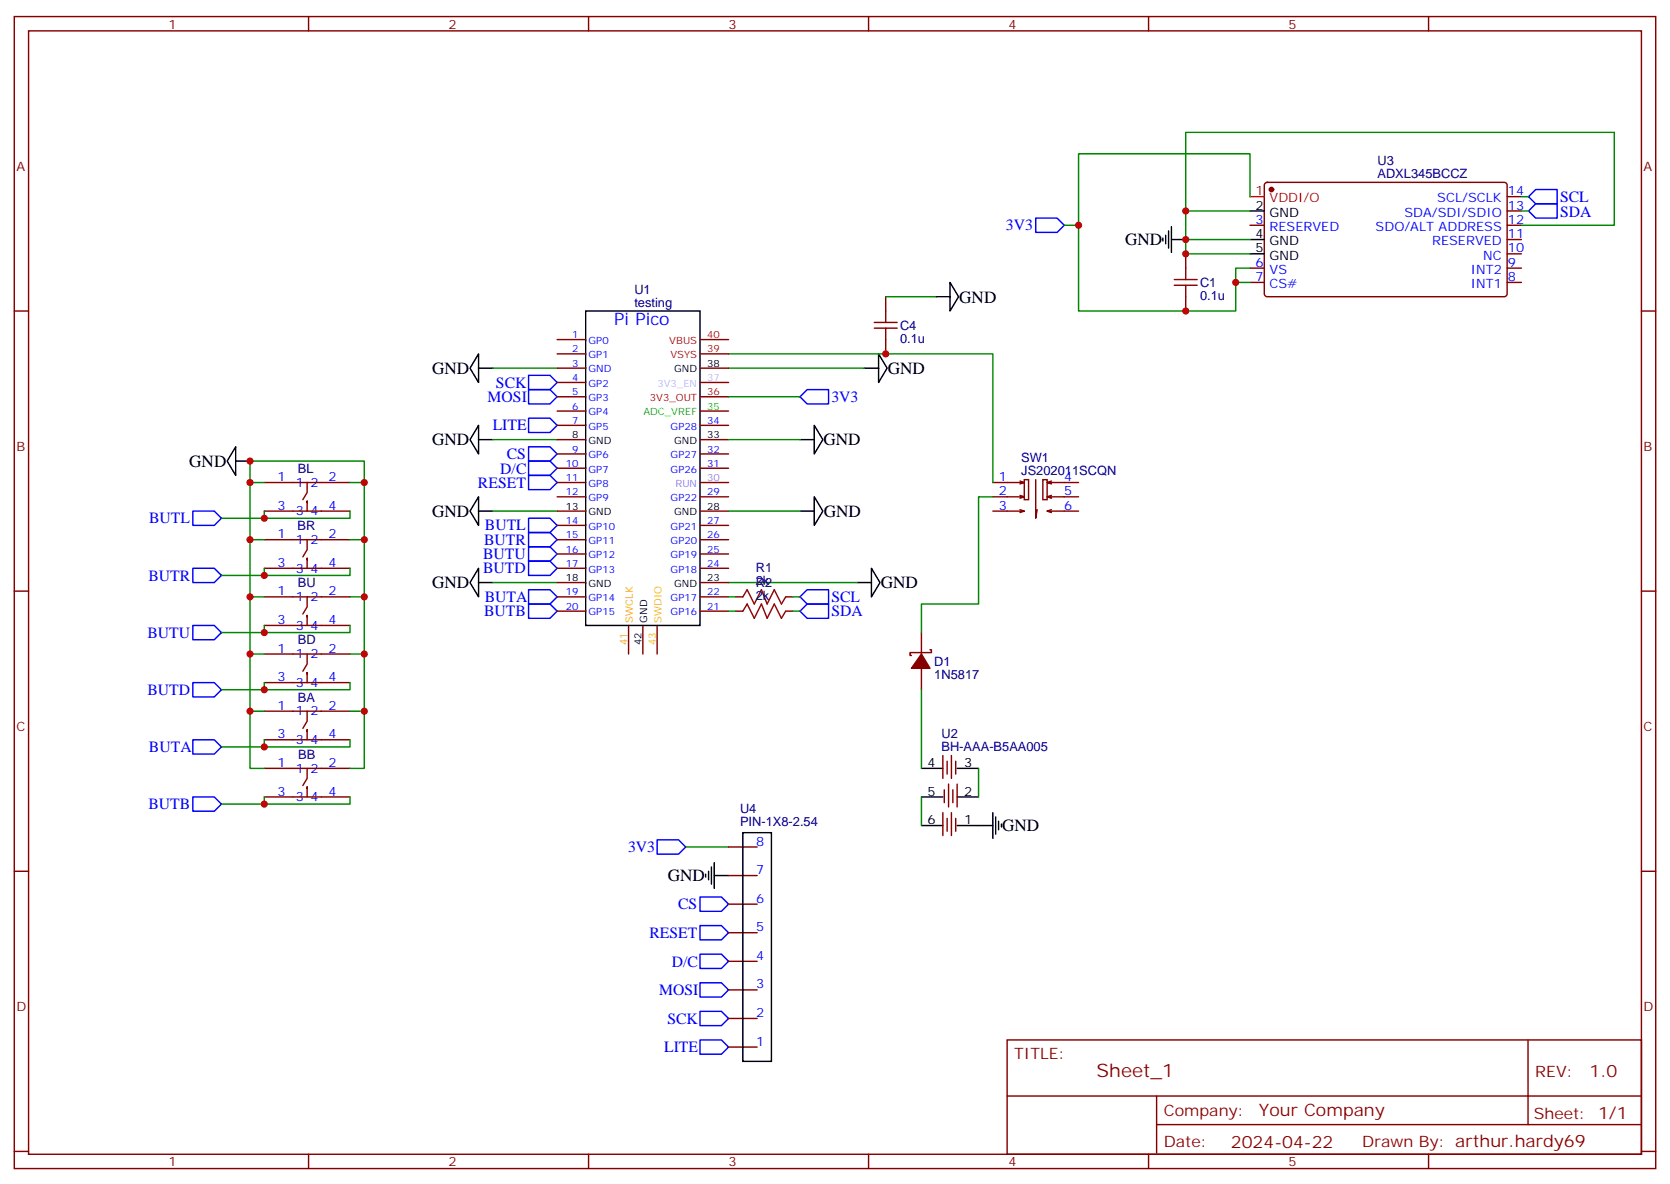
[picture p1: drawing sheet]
<svg xmlns="http://www.w3.org/2000/svg" width="412mm" height="292mm" viewBox="0 0 412 292" stroke-linecap="round" stroke-linejoin="round" font-family="sans-serif">
<g fill="none" stroke="#870000" stroke-width=".35">
<path d="M3.5 4.1h405.4v284.3h-405.4zM7.1 7.6h398.2v277.3h-398.2zM76.2 4.1v3.5M145.3 4.1v3.5M214.5 4.1v3.5M283.6 4.1v3.5M352.8 4.1v3.5M308.7 55.6h3.5M312.4 45.2l.5-.2h58.6a.71 .71 0 0 1 .7 .7v26.8a.76 .76 0 0 1-.7 .7h-58.6a.76 .76 0 0 1-.7-.7v-26.8zM372.2 55.6h3.5M372.2 59.1h3.5M372.2 52.1h3.5"/>
<path d="M372.2 48.5h3.5M3.5 76.8h3.6M215.9 79.6h5.6M218.7 73.2v6.4M292.8 62.7v3.5M292.8 73.2v3.6M308.7 66.2h3.5M308.7 69.7h3.5M372.2 66.2h3.5M372.2 69.7h3.5M372.2 62.7h3.5M405.3 76.8h3.6"/>
<path d="M137.6 83.8h7M137.6 87.3h7M137.6 90.9h7M137.6 94.4h7M137.6 97.9h7M172.9 83.8h7M172.9 87.3h7M172.9 90.9h7M172.9 94.4h7M172.9 97.9h7M215.9 81h5.6M218.7 81v6.3"/>
<path d="M65.3 119.1h21.1M75.8 119.1v2.5l-1 1.7M137.6 119.1h7M137.6 101.5h7M137.6 105h7M137.6 108.5h7M137.6 112h7M137.6 115.6h7M172.9 119.1h7M172.9 101.5h7M172.9 105h7M172.9 108.5h7"/>
<path d="M172.9 112h7M172.9 115.6h7M245.2 119.1h7.7l-1 .4M251.9 118.7l1 .4M252.9 118.4h1.1v4.9h-1.1zM255.8 118.4v9.5l.3-2.1M257.5 118.4h1.1v4.9h-1.1zM259.6 118.7l-1 .4M266.3 119.1h-7.7l1 .4M65.3 126.2h21.1M65.3 133.2h21.1M75.8 124v-.3v2.5"/>
<path d="M75.8 133.2v2.5l-1 1.7M75.8 138.1v-.3v2.5M137.6 126.2h7M137.6 133.2h7M137.6 122.6h7M137.6 129.7h7M137.6 136.7h7M172.9 126.2h7M172.9 133.2h7M172.9 122.6h7M172.9 129.7h7M172.9 136.7h7"/>
<path d="M245.2 122.6h7.7l-1 .4M245.2 126.2h7.7l-1 .3M251.9 122.3l1 .3M251.9 125.8l1 .4M259.6 122.3l-1 .3M259.6 125.8l-1 .4M266.3 122.6h-7.7l1 .4M266.3 126.2h-7.7l1 .3M3.5 145.9h3.6M65.3 140.3h21.1M65.3 147.3h21.1M65.3 154.4h21.1"/>
<path d="M75.8 147.3v2.5l-1 1.8M75.8 152.3v-.4v2.5M137.6 140.3h7M137.6 147.3h7M137.6 143.8h7M137.6 150.8h7M155.2 154.4v7M158.7 154.4v7M162.3 154.4v7M172.9 140.3h7M172.9 147.3h7M172.9 143.8h7"/>
<path d="M172.9 150.8h7M181.7 147.3h1.7M181.7 150.8h1.7M194 147.3h1.8M194 150.8h1.8M227.5 156.1v5.3M405.3 145.9h3.6M65.3 161.4h21.1M65.3 168.5h21.1M65.3 175.5h21.1M75.8 161.4v2.5l-1 1.8M75.8 166.4v-.4v2.5"/>
<path d="M75.8 175.5v2.5l-1 1.8M227.5 165v5.3M229.7 160.4h.3v.7h-5.3v.7h.4M65.3 182.6h21.1M65.3 189.7h21.1M65.3 196.7h21.1M75.8 180.5v-.4v2.5M75.8 189.7v2.4l-1 1.8M75.8 194.6v-.4v2.5M232.8 186.5v5.6M233.2 194.9v3.2M233.9 187.9v3.2"/>
<path d="M234.2 193.5v5.7M234.9 186.5v5.6M235.3 194.9v3.2M236 187.9v3.2M236.4 193.5v5.7M3.5 215.1h3.6M179.9 216.1h7.1M179.9 209.1h7.1M232.8 200.6v5.6M233.9 202v3.2M234.9 200.6v5.6M236 202v3.2"/>
<path d="M405.3 215.1h3.6M179.9 237.3h7.1M179.9 230.2h7.1M179.9 223.2h7.1M179.9 258.4h7.1M179.9 251.4h7.1M179.9 244.3h7.1M248.7 256.7h156.6v28.2h-156.6zM377.3 256.7v20.9M248.7 270.5h156.5M285.6 277.6h119.6M285.6 270.5v14.1"/>
<path d="M3.5 284.2h3.6M76.2 284.9v3.5M145.3 284.9v3.5M214.5 284.9v3.5M283.6 284.9v3.5M352.8 284.9v3.5M405.3 284.2h3.6"/>
</g>
<g fill="none" stroke="#000" stroke-width=".35">
<path d="M287.2 58.8v.7M287.9 58.1v2.1M288.6 57v4.2M289.3 59.1h3.5M289.3 56v6.3M308.7 52.1h3.5M308.7 59.1h3.5M144.6 76.8h28.3v77.6h-28.3zM231.1 73.2h3.5M234.6 69.7l2.1 3.5-2.1 3.6zM308.7 62.7h3.5M118.2 87.3v7.1l-2.1-3.5z"/>
<path d="M118.2 90.9h3.5M213.4 90.9h3.6M217 87.3l2.1 3.6-2.1 3.5zM58.2 110.3v7l-2.1-3.5zM58.2 113.8h3.5M118.2 105v7l-2.1-3.5zM118.2 108.5h3.5M197.6 108.5h3.5M201.1 105l2.1 3.5-2.1 3.5zM118.2 122.6v7.1l-2.1-3.5zM118.2 126.2h3.5M197.6 126.2h3.5"/>
<path d="M201.1 122.6l2.1 3.6-2.1 3.5zM118.2 140.3v7l-2.1-3.5zM118.2 143.8h3.5M211.7 143.8h3.5M215.2 140.3l2.1 3.5-2.1 3.5zM227.5 189.7h5.3M227.5 196.7h5.3M236.4 189.7h5.3M236.4 196.7h5.3M174.3 215.8v.7M175 215.1v2.1M175.7 214v4.2"/>
<path d="M176.4 216.1h3.5M176.4 212.9v6.4M183.4 205.5h7.1v56.5h-7.1zM227.5 203.8h5.3M236.4 203.8h8.8M245.2 200.6v6.3M245.9 201.6v4.3M246.6 202.7v2.1M247.3 203.4v.7"/>
</g>
<g fill="none" stroke="#00f" stroke-width=".35">
<path d="M255.8 53.8h5.3l1.7 1.8-1.7 1.8h-5.3zM377.5 52.1l1.7-1.8h5.3v3.5h-5.3zM377.5 48.5l1.7-1.7h5.3v3.5h-5.3zM130.5 96.2h5.3l1.8 1.7-1.8 1.8h-5.3zM130.5 92.6h5.3l1.8 1.8-1.8 1.8h-5.3zM197.6 97.9l1.7-1.7h5.3v3.5h-5.3zM130.5 117.3h5.3l1.8 1.8-1.8 1.8h-5.3zM130.5 110.3h5.3l1.8 1.7-1.8 1.8h-5.3zM130.5 103.2h5.3l1.8 1.8-1.8 1.8h-5.3zM130.5 113.8h5.3l1.8 1.8-1.8 1.7h-5.3zM47.6 126.2h5.3l1.8 1.7-1.8 1.8h-5.3zM130.5 138.5h5.3l1.8 1.8-1.8 1.7h-5.3z"/>
<path d="M130.5 135h5.3l1.8 1.7-1.8 1.8h-5.3zM130.5 131.4h5.3l1.8 1.8-1.8 1.8h-5.3zM130.5 127.9h5.3l1.8 1.8-1.8 1.7h-5.3zM47.6 140.3h5.3l1.8 1.7-1.8 1.8h-5.3zM47.6 154.4h5.3l1.8 1.7-1.8 1.8h-5.3zM130.5 149.1h5.3l1.8 1.7-1.8 1.8h-5.3zM130.5 145.6h5.3l1.8 1.7-1.8 1.8h-5.3zM197.6 147.3l1.7-1.7h5.3v3.5h-5.3zM197.6 150.8l1.7-1.7h5.3v3.5h-5.3zM47.6 168.5h5.3l1.8 1.8-1.8 1.7h-5.3zM47.6 182.6h5.3l1.8 1.8-1.8 1.7h-5.3zM47.6 196.7h5.3l1.8 1.8-1.8 1.7h-5.3z"/>
<path d="M162.3 207.3h5.3l1.7 1.8-1.7 1.7h-5.3zM172.9 235.5h5.3l1.7 1.8-1.7 1.7h-5.3zM172.9 228.5h5.3l1.7 1.7-1.7 1.8h-5.3zM172.9 221.4h5.3l1.7 1.8-1.7 1.7h-5.3zM172.9 256.7h5.3l1.7 1.7-1.7 1.8h-5.3zM172.9 249.6h5.3l1.7 1.8-1.7 1.8h-5.3zM172.9 242.6h5.3l1.7 1.7-1.7 1.8h-5.3z"/>
</g>
<g fill="none" stroke="#008700" stroke-width=".35">
<path d="M262.8 55.6h3.5M292.8 59.1v3.6h15.9M292.8 52.1v-19.4h105.8v22.9h-22.9M308.7 48.5v-10.5h-42.4v38.8h38.9v-7.1h3.5M308.7 52.1h-15.9v7h15.9M375.7 52.1h1.8M375.7 48.5h1.8M218.7 73.2h12.4M308.7 66.2h-3.5v3.5M121.7 90.9h15.9M179.9 90.9h33.5M179.9 87.3h65.3v31.8"/>
<path d="M179.9 97.9h17.7M61.7 119.1v-5.3h28.3v75.9h-3.6M65.3 119.1h-3.6v14.1h3.6M86.4 119.1h3.6M121.7 108.5h15.9M179.9 108.5h17.7M61.7 133.2v56.5h3.6M65.3 126.2v1.7M86.4 126.2v1.7h-31.7M86.4 133.2h3.6M121.7 126.2h15.9M179.9 126.2h17.7"/>
<path d="M245.2 122.6h-3.5v26.5h-14.2v7M61.7 147.3h3.6M65.3 140.3v1.7M65.3 154.4v1.7M86.4 140.3v1.7h-31.7M86.4 154.4v1.7h-31.7M86.4 147.3h3.6M121.7 143.8h15.9M179.9 143.8h31.8M179.9 147.3h1.8M179.9 150.8h1.8M195.8 147.3h1.8"/>
<path d="M195.8 150.8h1.8M61.7 175.5h3.6M61.7 161.4h3.6M65.3 168.5v1.8M86.4 168.5v1.8h-31.7M86.4 175.5h3.6M86.4 161.4h3.6M227.5 170.3v19.4M65.3 182.6v1.8M65.3 196.7v1.8M86.4 196.7v1.8h-31.7M86.4 182.6v1.8h-31.7"/>
<path d="M227.5 196.7v7.1M241.7 189.7v7M169.3 209.1h10.6"/>
</g>
<g fill="#870000" stroke="#870000" stroke-width=".35">
<path d="M227.5 161.4l2.2 3.6h-4.6z"/>
<circle cx="314" cy="46.8" r=".53"/>
</g>
<path d="M308.7 48.5h3.5" fill="none" stroke="#f00" stroke-width=".35"/>
<path d="M290 70.4h5.6M290 69h5.6M292.8 66.2v2.8M292.8 70.4v2.8M183.4 147.3l1.1-1.7 1.8 3.5 1.7-3.5 1.4 3.5 1.8-3.5 1.8 3.5 1-1.8M183.4 150.8l1.1-1.7 1.8 3.5 1.7-3.5 1.4 3.5 1.8-3.5 1.8 3.5 1-1.8" fill="none" stroke="#a10000" stroke-width=".35"/>
<g fill="#c00">
<circle cx="61.7" cy="133.2" r=".88"/>
<circle cx="61.7" cy="175.5" r=".88"/>
<circle cx="61.7" cy="161.4" r=".88"/>
<circle cx="61.7" cy="147.3" r=".88"/>
<circle cx="61.7" cy="119.1" r=".88"/>
<circle cx="90" cy="119.1" r=".88"/>
<circle cx="90" cy="133.2" r=".88"/>
<circle cx="90" cy="147.3" r=".88"/>
<circle cx="90" cy="161.4" r=".88"/>
<circle cx="90" cy="175.5" r=".88"/>
<circle cx="65.3" cy="142" r=".88"/>
<circle cx="65.3" cy="156.1" r=".88"/>
<circle cx="65.3" cy="170.3" r=".88"/>
<circle cx="65.3" cy="184.4" r=".88"/>
<circle cx="65.3" cy="198.5" r=".88"/>
<circle cx="65.3" cy="127.9" r=".88"/>
<circle cx="61.7" cy="113.8" r=".88"/>
<circle cx="218.7" cy="87.3" r=".88"/>
<circle cx="266.3" cy="55.6" r=".88"/>
<circle cx="292.8" cy="59.1" r=".88"/>
<circle cx="305.2" cy="69.7" r=".88"/>
<circle cx="292.8" cy="76.8" r=".88"/>
<circle cx="292.8" cy="62.7" r=".88"/>
<circle cx="292.8" cy="52.1" r=".88"/>
</g>
<text font-size="4.6" fill="#800" x="270.8" y="265.7">Sheet_1</text>
<g font-size="4.2">
<text x="277.8" y="60.5">GND</text>
<text x="236.9" y="74.7">GND</text>
<text x="106.7" y="92.2">GND</text>
<text x="219.3" y="92.3">GND</text>
<text x="106.7" y="109.9">GND</text>
<text x="203.4" y="109.9">GND</text>
<text x="46.7" y="115.2">GND</text>
<text x="106.7" y="127.5">GND</text>
<text x="203.4" y="127.6">GND</text>
<text x="106.7" y="145.2">GND</text>
<text x="217.5" y="145.2">GND</text>
<text x="247.5" y="205.2">GND</text>
<text x="164.9" y="217.5">GND</text>
</g>
<text font-size="4.2" fill="#00f" x="151.7" y="80.3">Pi Pico</text>
<g font-size="4.2" fill="#800">
<text x="392.5" y="265.9">1.0</text>
<text x="310.9" y="275.5">Your Company</text>
<text x="304" y="283.3">2024-04-22</text>
</g>
<g font-size="3.9" fill="#00f">
<text x="385.2" y="49.8">SCL</text>
<text x="385.2" y="53.4">SDA</text>
<text x="248.4" y="56.9">3V3</text>
<text x="122.5" y="95.6">SCK</text>
<text x="120.4" y="99.2">MOSI</text>
<text x="205.3" y="99.1">3V3</text>
<text x="121.7" y="106.2">LITE</text>
<text x="125.1" y="113.3">CS</text>
<text x="123.5" y="116.9">D/C</text>
<text x="118" y="120.4">RESET</text>
<text x="36.8" y="129.2">BUTL</text>
<text x="119.7" y="130.9">BUTL</text>
<text x="119.3" y="138">BUTU</text>
<text x="119.5" y="134.5">BUTR</text>
<text x="36.6" y="143.3">BUTR</text>
<text x="119.3" y="141.5">BUTD</text>
<text x="119.7" y="148.6">BUTA</text>
<text x="205.3" y="148.6">SCL</text>
<text x="119.5" y="152.1">BUTB</text>
<text x="205.3" y="152.1">SDA</text>
<text x="36.4" y="157.4">BUTU</text>
<text x="36.4" y="171.5">BUTD</text>
<text x="36.8" y="185.6">BUTA</text>
<text x="36.6" y="199.7">BUTB</text>
<text x="155.1" y="210.3">3V3</text>
<text x="167.5" y="224.4">CS</text>
<text x="160.4" y="231.5">RESET</text>
<text x="165.9" y="238.6">D/C</text>
<text x="162.7" y="245.6">MOSI</text>
<text x="164.8" y="252.6">SCK</text>
<text x="164" y="259.7">LITE</text>
</g>
<g font-size="3.9" fill="#800">
<text x="250.5" y="261.3">TITLE:</text>
<text x="379.1" y="265.9">REV:</text>
<text x="287.4" y="275.5">Company:</text>
<text x="378.7" y="276.1">Sheet: 1/1</text>
<text x="287.4" y="283.1">Date:</text>
<text x="336.4" y="283.2">Drawn By: arthur.hardy69</text>
</g>
<g font-size="3.2" fill="#800">
<text x="41.6" y="7.1">1</text>
<text x="110.8" y="7.1">2</text>
<text x="179.9" y="7.1">3</text>
<text x="249.1" y="7.1">4</text>
<text x="318.2" y="7.1">5</text>
<text x="4.1" y="42.2">A</text>
<text x="405.9" y="42.2">A</text>
<text x="4.1" y="111.3">B</text>
<text x="405.9" y="111.3">B</text>
<text x="4.1" y="180.5">C</text>
<text x="405.9" y="180.5">C</text>
<text x="4.1" y="249.6">D</text>
<text x="405.9" y="249.6">D</text>
<text x="41.6" y="287.9">1</text>
<text x="110.8" y="287.9">2</text>
<text x="179.9" y="287.9">3</text>
<text x="249.1" y="287.9">4</text>
<text x="318.2" y="287.9">5</text>
</g>
<g font-size="3.2" fill="#000080">
<text x="340.2" y="40.7">U3</text>
<text x="340.2" y="43.8">ADXL345BCCZ</text>
<text x="296.3" y="70.9">C1</text>
<text x="156.6" y="75.7">testing</text>
<text x="156.6" y="72.5">U1</text>
<text x="296.3" y="74">0.1u</text>
<text x="222.2" y="81.4">C4</text>
<text x="222.2" y="84.6">0.1u</text>
<text x="73.6" y="116.7">BL</text>
<text x="252.2" y="117.3">JS202011SCQN</text>
<text x="252.2" y="114.1">SW1</text>
<text x="73.5" y="130.9">BR</text>
<text x="186.6" y="141.2">R1</text>
<text x="73.6" y="145">BU</text>
<text x="186.6" y="144.5">2k</text>
<text x="186.6" y="148">2k</text>
<text x="186.6" y="144.8">R2</text>
<text x="73.6" y="159.1">BD</text>
<text x="230.7" y="167.5">1N5817</text>
<text x="230.7" y="164.3">D1</text>
<text x="73.6" y="173.2">BA</text>
<text x="232.5" y="185.4">BH-AAA-B5AA005</text>
<text x="232.5" y="182.2">U2</text>
<text x="73.6" y="187.3">BB</text>
<text x="182.7" y="203.9">PIN-1X8-2.54</text>
<text x="182.7" y="200.6">U4</text>
</g>
<g font-size="3.2" fill="#f00">
<text x="310" y="48.2">1</text>
<text x="313.5" y="50">VDDI/O</text>
</g>
<g font-size="3.2">
<text x="310" y="51.7">2</text>
<text x="313.5" y="53.5">GND</text>
<text x="310" y="58.8">4</text>
<text x="310" y="62.3">5</text>
<text x="313.5" y="60.5">GND</text>
<text x="313.5" y="64.1">GND</text>
<text x="229.1" y="189.3">4</text>
<text x="238.1" y="189.3">3</text>
<text x="229.1" y="196.4">5</text>
<text x="238.1" y="196.4">2</text>
<text x="229.1" y="203.4">6</text>
<text x="238.1" y="203.4">1</text>
</g>
<g font-size="3.2" fill="#00f">
<text x="346.8" y="53.5">SDA/SDI/SDIO</text>
<text x="354.9" y="50">SCL/SCLK</text>
<text x="372.4" y="51.7">13</text>
<text x="372.4" y="48.2">14</text>
<text x="310" y="55.2">3</text>
<text x="313.5" y="57">RESERVED</text>
<text x="339.7" y="57">SDO/ALT ADDRESS</text>
<text x="372.4" y="58.8">11</text>
<text x="372.4" y="55.2">12</text>
<text x="310" y="65.8">6</text>
<text x="353.7" y="60.5">RESERVED</text>
<text x="366.3" y="64.1">NC</text>
<text x="372.4" y="65.8">9</text>
<text x="372.4" y="62.3">10</text>
<text x="310" y="69.4">7</text>
<text x="313.5" y="67.6">VS</text>
<text x="313.5" y="71.1">CS#</text>
<text x="363.2" y="71.1">INT1</text>
<text x="363.2" y="67.6">INT2</text>
<text x="372.4" y="69.4">8</text>
<text x="68.5" y="118.7">1</text>
<text x="81.1" y="118.7">2</text>
<text x="246.7" y="118.7">1</text>
<text x="262.8" y="118.7">4</text>
<text x="68.5" y="125.8">3</text>
<text x="73" y="120.2">1</text>
<text x="76.7" y="120.2">2</text>
<text x="81.1" y="125.8">4</text>
<text x="246.7" y="122.3">2</text>
<text x="246.7" y="125.8">3</text>
<text x="262.8" y="122.3">5</text>
<text x="262.8" y="125.8">6</text>
<text x="73" y="127.2">3</text>
<text x="76.7" y="127.2">4</text>
<text x="68.5" y="132.9">1</text>
<text x="73" y="134.3">1</text>
<text x="76.7" y="134.3">2</text>
<text x="81.1" y="132.9">2</text>
<text x="68.5" y="139.9">3</text>
<text x="73" y="141.3">3</text>
<text x="76.7" y="141.3">4</text>
<text x="81.1" y="139.9">4</text>
<text x="68.5" y="147">1</text>
<text x="73" y="148.4">1</text>
<text x="76.7" y="148.4">2</text>
<text x="81.1" y="147">2</text>
<text x="68.5" y="154">3</text>
<text x="73" y="155.4">3</text>
<text x="76.7" y="155.4">4</text>
<text x="81.1" y="154">4</text>
<text x="68.5" y="161.1">1</text>
<text x="81.1" y="161.1">2</text>
<text x="73" y="162.5">1</text>
<text x="76.7" y="162.5">2</text>
<text x="68.5" y="168.1">3</text>
<text x="73" y="169.5">3</text>
<text x="76.7" y="169.5">4</text>
<text x="81.1" y="168.1">4</text>
<text x="68.5" y="175.2">1</text>
<text x="73" y="176.6">1</text>
<text x="76.7" y="176.6">2</text>
<text x="81.1" y="175.2">2</text>
<text x="68.5" y="182.2">3</text>
<text x="73" y="183.7">3</text>
<text x="76.7" y="183.7">4</text>
<text x="81.1" y="182.2">4</text>
<text x="68.5" y="189.3">1</text>
<text x="73" y="190.7">1</text>
<text x="76.7" y="190.7">2</text>
<text x="81.1" y="189.3">2</text>
<text x="68.5" y="196.4">3</text>
<text x="73" y="197.8">3</text>
<text x="76.7" y="197.8">4</text>
<text x="81.1" y="196.4">4</text>
<text x="186.7" y="208.7">8</text>
<text x="186.7" y="215.8">7</text>
<text x="186.7" y="222.8">6</text>
<text x="186.7" y="229.9">5</text>
<text x="186.7" y="236.9">4</text>
<text x="186.7" y="244">3</text>
<text x="186.7" y="251">2</text>
<text x="186.7" y="258.1">1</text>
</g>
<g font-size="2.5" fill="#00f">
<text x="141.3" y="83.5">1</text>
<text x="141.3" y="87">2</text>
<text x="145.3" y="88.4">GP1</text>
<text x="145.3" y="84.9">GP0</text>
<text x="141.3" y="94.1">4</text>
<text x="141.3" y="90.5">3</text>
<text x="145.3" y="95.5">GP2</text>
<text x="145.3" y="91.9">GND</text>
<text x="141.3" y="101.1">6</text>
<text x="141.3" y="97.6">5</text>
<text x="145.3" y="99">GP3</text>
<text x="141.3" y="104.6">7</text>
<text x="145.3" y="106">GP5</text>
<text x="145.3" y="102.5">GP4</text>
<text x="165.6" y="106">GP28</text>
<text x="174.6" y="104.6">34</text>
<text x="141.3" y="111.7">9</text>
<text x="145.3" y="113.1">GP6</text>
<text x="165.6" y="113.1">GP27</text>
<text x="174.6" y="111.7">32</text>
<text x="139.7" y="118.7">11</text>
<text x="139.7" y="115.2">10</text>
<text x="145.3" y="116.6">GP7</text>
<text x="165.6" y="116.6">GP26</text>
<text x="174.6" y="115.2">31</text>
<text x="139.7" y="122.3">12</text>
<text x="145.3" y="123.7">GP9</text>
<text x="145.3" y="120.2">GP8</text>
<text x="165.6" y="123.7">GP22</text>
<text x="174.6" y="122.3">29</text>
<text x="139.7" y="129.3">14</text>
<text x="145.3" y="130.7">GP10</text>
<text x="165.6" y="130.7">GP21</text>
<text x="174.6" y="129.3">27</text>
<text x="139.7" y="136.4">16</text>
<text x="139.7" y="132.9">15</text>
<text x="145.3" y="137.8">GP12</text>
<text x="145.3" y="134.3">GP11</text>
<text x="165.6" y="134.3">GP20</text>
<text x="165.6" y="137.8">GP19</text>
<text x="174.6" y="132.9">26</text>
<text x="174.6" y="136.4">25</text>
<text x="139.7" y="139.9">17</text>
<text x="145.3" y="141.3">GP13</text>
<text x="165.6" y="141.3">GP18</text>
<text x="174.6" y="139.9">24</text>
<text x="139.7" y="147">19</text>
<text x="145.3" y="148.4">GP14</text>
<text x="165.6" y="148.4">GP17</text>
<text x="174.6" y="147">22</text>
<text x="139.7" y="150.5">20</text>
<text x="145.3" y="151.9">GP15</text>
<text x="165.6" y="151.9">GP16</text>
<text x="174.6" y="150.5">21</text>
</g>
<g font-size="2.5" fill="#f00">
<text x="174.6" y="83.5">40</text>
<text x="165.3" y="84.9">VBUS</text>
<text x="165.6" y="88.4">VSYS</text>
<text x="174.6" y="87">39</text>
<text x="160.5" y="99">3V3_OUT</text>
<text x="174.6" y="97.6">36</text>
</g>
<g font-size="2.5" fill="#f6f">
<text x="162.4" y="95.5">3V3_EN</text>
<text x="174.6" y="94.1">37</text>
</g>
<g font-size="2.5">
<text x="166.5" y="91.9">GND</text>
<text x="174.6" y="90.5">38</text>
<text x="141.3" y="108.2">8</text>
<text x="145.3" y="109.6">GND</text>
<text x="166.5" y="109.6">GND</text>
<text x="174.6" y="108.2">33</text>
<text x="139.7" y="125.8">13</text>
<text x="174.6" y="125.8">28</text>
<text x="145.3" y="127.2">GND</text>
<text x="166.5" y="127.2">GND</text>
<text x="139.7" y="143.4">18</text>
<text x="174.6" y="143.4">23</text>
<text x="145.3" y="144.9">GND</text>
<text x="166.5" y="144.9">GND</text>
<text x="159.8" y="153.7" transform="rotate(-90 159.8 153.7)">GND</text>
<text x="158.4" y="159.3" transform="rotate(-90 158.4 159.3)">42</text>
</g>
<g font-size="2.5" fill="#0f0">
<text x="174.6" y="101.1">35</text>
<text x="158.9" y="102.5">ADC_VREF</text>
</g>
<g font-size="2.5" fill="#f0f">
<text x="174.6" y="118.7">30</text>
<text x="166.8" y="120.2">RUN</text>
</g>
<g font-size="2.5" fill="#f90">
<text x="156.3" y="153.7" transform="rotate(-90 156.3 153.7)">SWCLK</text>
<text x="154.9" y="159.3" transform="rotate(-90 154.9 159.3)">41</text>
</g>
<g font-size="2.5" fill="#fc0">
<text x="163.3" y="153.7" transform="rotate(-90 163.3 153.7)">SWDIO</text>
<text x="161.9" y="159.3" transform="rotate(-90 161.9 159.3)">43</text>
</g>
</svg>
